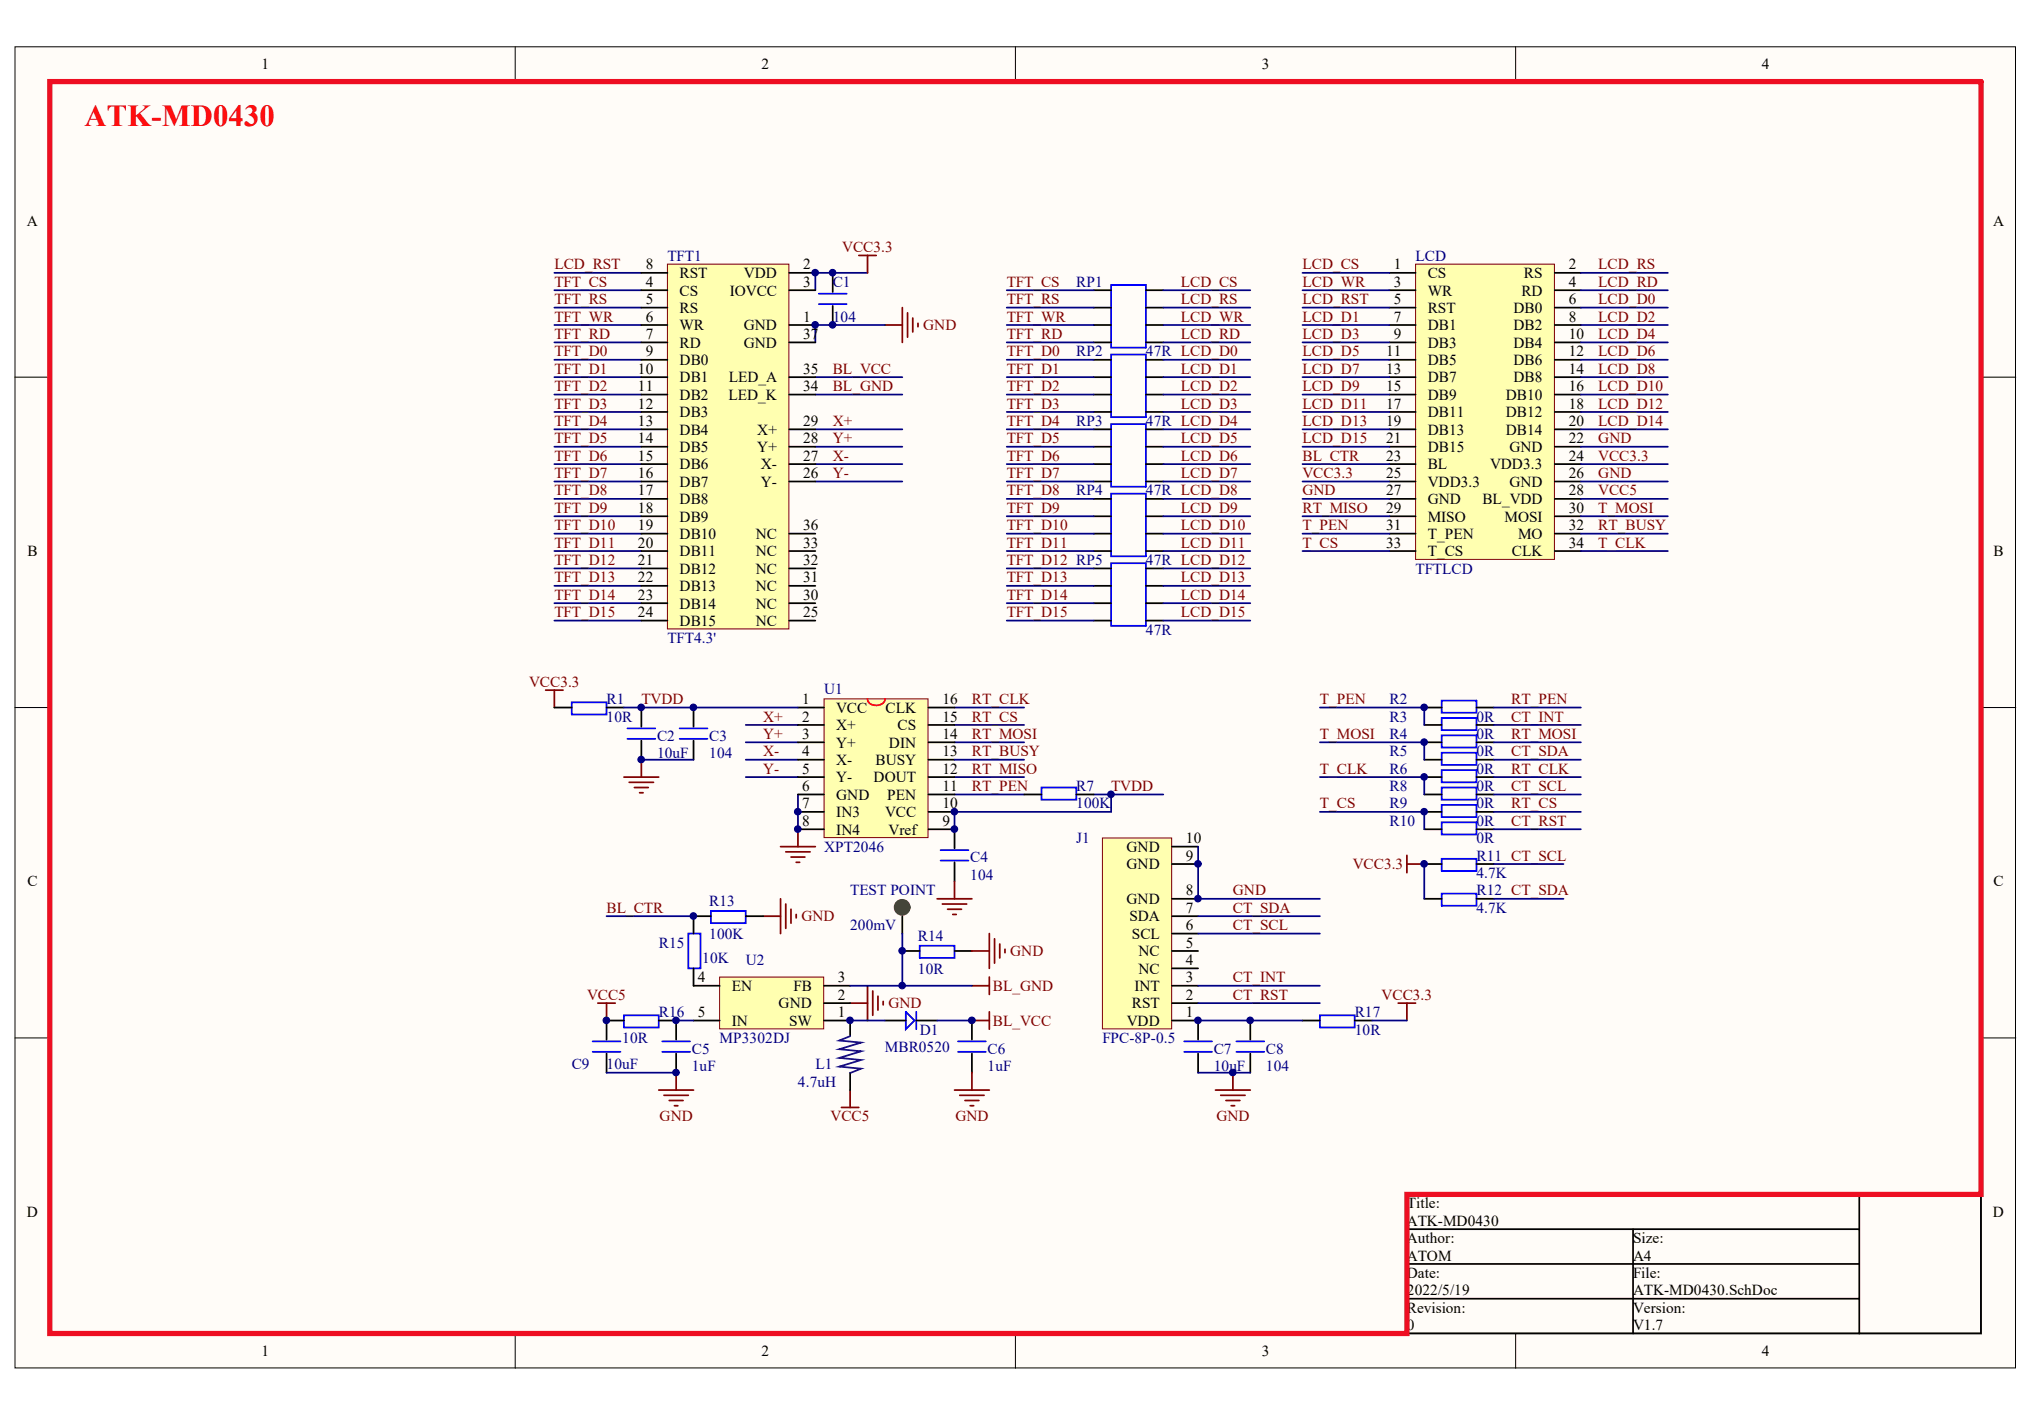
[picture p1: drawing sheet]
<svg xmlns="http://www.w3.org/2000/svg" width="287mm" height="200mm" viewBox="0 0 287 200" stroke-linecap="round" stroke-linejoin="round" font-family="sans-serif">
<g fill="#fffcf8" stroke="#000" stroke-width=".14">
<path d="M2.1 6.6h282.2v186.4h-282.2z"/>
<path d="M7 11.5h272.4v176.6h-272.4z"/>
</g>
<path d="M72.7 6.6v4.9M143.3 6.6v4.9M213.8 6.6v4.9M2.1 53.2h4.9M279.5 53.2h4.9M2.1 99.8h4.9M279.5 99.8h4.9M2.1 146.4h4.9M279.5 146.4h4.9M72.7 188.1v4.9M143.3 188.1v4.9M213.8 188.1v4.9" fill="none" stroke="#000" stroke-width=".14"/>
<path d="M198.5 168.5h81v19.6h-81zM198.5 173.4h63.8M198.5 178.3h63.8M230.4 173.4v14.7M262.3 168.5v19.6M198.5 183.2h63.8" fill="none" stroke="#000" stroke-width=".25"/>
<path d="M199.7 37.3h19.6v41.6h-19.6z" fill="#ffffb0" stroke="#800000" stroke-width=".14"/>
<g fill="none" stroke="#000" stroke-width=".25">
<path d="M196 38.5h3.7M219.3 38.5h3.7M196 40.9h3.7M196 43.4h3.7M196 45.8h3.7M196 48.3h3.7M196 50.8h3.7M196 53.2h3.7M196 55.7h3.7M196 58.1h3.7M219.3 40.9h3.7M219.3 43.4h3.7"/>
<path d="M219.3 45.8h3.7M219.3 48.3h3.7M219.3 50.8h3.7M219.3 53.2h3.7M219.3 55.7h3.7M219.3 58.1h3.7M196 60.6h3.7M196 63h3.7M196 65.5h3.7M196 67.9h3.7M196 70.4h3.7M196 72.8h3.7"/>
<path d="M196 75.3h3.7M196 77.7h3.7M219.3 60.6h3.7M219.3 63h3.7M219.3 65.5h3.7M219.3 67.9h3.7M219.3 70.4h3.7M219.3 72.8h3.7M219.3 75.3h3.7M219.3 77.7h3.7M90.5 99.8v2.7M97.8 99.8v2.7"/>
<path d="M90.5 104.5v2.7M97.8 104.5v2.7M134.7 117v2.7M144.5 112.1h2.4M151.8 112.1h2.5M134.7 121.6v2.7"/>
</g>
<path d="M134.7 99.8h9.8M90.5 107.2h7.3M105.2 109.6h7.4M105.2 107.2h7.4M105.2 104.7h7.4M105.2 102.3h7.4M112.6 112.1v4.9M134.7 109.6h9.8M134.7 104.7h9.8M134.7 102.3h9.8M134.7 112.1h9.8M154.3 112.1h2.5v2.4h-22.1v2.5" fill="none" stroke="#000080" stroke-width=".25"/>
<path d="M88.5 104.2h3.9M88.5 102.8h3.9M95.9 104.2h3.9M95.9 102.8h3.9M132.7 119.9h3.9M146.9 111.1h4.9v1.7h-4.9zM132.7 121.4h3.9" fill="none" stroke="#00f" stroke-width=".25"/>
<g fill="none" stroke="#800000" stroke-width=".25">
<path d="M77 97.4h2.4M78.2 97.4v2.4M88 109.6h4.9M88.8 110.4h3.4M89.5 111.1h2M90.2 111.8h.5M90.5 107.2v2.4M110.1 119.4h4.9M112.6 117v2.4M110.9 120.2h3.4M111.6 120.9h2M112.3 121.6h.5"/>
<path d="M132.2 126.8h4.9M132.9 127.5h3.5M133.7 128.3h1.9M134.4 129h.5M134.7 124.3v2.5"/>
</g>
<path d="M116.3 98.6h14.6v19.6h-14.6z" fill="#ffffb0" stroke="#800000" stroke-width=".14"/>
<g fill="none" stroke="#000" stroke-width=".25">
<path d="M117.5 38.5v2.7M117.5 43.1v2.7M78.2 99.8h2.5M85.6 99.8h2.4M112.6 99.8h3.7M131 99.8h3.7M112.6 102.3h3.7M112.6 104.7h3.7M112.6 107.2h3.7M112.6 109.6h3.7M112.6 112.1h3.7M112.6 114.5h3.7"/>
<path d="M112.6 117h3.7M131 102.3h3.7M131 104.7h3.7M131 107.2h3.7M131 109.6h3.7M131 112.1h3.7M131 114.5h3.7M131 117h3.7M127.3 134.1h2.5M134.7 134.1h2.4M85.6 148.6v2.7M88 144h-2.4v2.7"/>
<path d="M92.9 144h2.5"/>
</g>
<path d="M122.4 98.6a1.28 1.28 0 0 0 2 .7 .77 .77 0 0 0 .4-.7" fill="none" stroke="#f00" stroke-width=".25"/>
<path d="M115.5 41.4h3.9M115.5 42.9h3.9M80.7 99.1h4.9v1.7h-4.9zM129.8 133.4h4.9v1.7h-4.9zM83.6 148.4h3.9M83.6 146.9h3.9M88 143.2h4.9v1.7h-4.9z" fill="none" stroke="#00f" stroke-width=".25"/>
<g fill="none" stroke="#000080" stroke-width=".25">
<path d="M78.2 38.5h12.3M122.4 38.5h-7.4v2.4M183.8 38.5h12.2M223 38.5h12.3M78.2 55.7h12.3M78.2 53.2h12.3M78.2 45.8h12.3M78.2 43.4h12.3M78.2 40.9h12.3M78.2 50.8h12.3M78.2 48.3h12.3M78.2 58.1h12.3"/>
<path d="M115 55.7h12.3M115 53.2h12.3M124.8 45.8h-9.8v2.5M183.8 55.7h12.2M183.8 53.2h12.2M183.8 45.8h12.2M183.8 43.4h12.2M183.8 40.9h12.2M183.8 50.8h12.2M183.8 48.3h12.2M183.8 58.1h12.2M223 55.7h12.3"/>
<path d="M223 53.2h12.3M223 45.8h12.3M223 43.4h12.3M223 40.9h12.3M223 50.8h12.3M223 48.3h12.3M223 58.1h12.3M78.2 67.9h12.3M78.2 65.5h12.3M78.2 63h12.3M78.2 60.6h12.3M78.2 72.8h12.3"/>
<path d="M78.2 70.4h12.3M78.2 77.7h12.3M78.2 75.3h12.3M115 67.9h12.3M115 65.5h12.3M115 63h12.3M115 60.6h12.3M183.8 67.9h12.2M183.8 65.5h12.2M183.8 63h12.2M183.8 60.6h12.2M183.8 72.8h12.2"/>
<path d="M183.8 70.4h12.2M183.8 77.7h12.2M183.8 75.3h12.2M223 67.9h12.3M223 65.5h12.3M223 63h12.3M223 60.6h12.3M223 72.8h12.3M223 70.4h12.3M223 77.7h12.3M223 75.3h12.3M78.2 80.2h12.3"/>
<path d="M78.2 87.5h12.3M78.2 85.1h12.3M78.2 82.6h12.3M88 99.8h24.6M134.7 107.2h9.8"/>
</g>
<g fill="none" stroke="#800000" stroke-width=".25">
<path d="M121.2 36h2.4M122.4 36v2.5M124.8 45.8h2.5M127.3 43.4v4.9M128 44.1v3.5M128.8 44.9v1.9M129.5 45.6v.5M122.4 139.1v4.9M123.1 139.8v3.4M84.3 141.5h2.5M85.6 141.5v2.5M119.9 141.5h2.5"/>
<path d="M123.9 140.5v2M124.6 141.3v.4M137.1 144h2.5M139.6 142.7v2.5"/>
</g>
<circle cx="127.3" cy="128" r=".56" fill="#fffcf8" stroke="#602732" stroke-width="1.2"/>
<path d="M127.3 129.2v2.5M124.8 144h3M129.3 144h2.9" fill="none" stroke="#000" stroke-width=".25"/>
<path d="M127.8 142.7l1.2 1.3-1.2 1.2zM129.3 142.7v2.5" fill="none" stroke="#00f" stroke-width=".25"/>
<path d="M101.5 137.8h14.7v7.3h-14.7z" fill="#ffffb0" stroke="#800000" stroke-width=".14"/>
<path d="M97.8 136.6v2.5h3.7M100.3 129.2h-2.5v2.5M105.2 129.2h2.5M116.3 139.1h3.6M95.4 144v2.7M95.4 148.6v2.7M97.8 144h3.7M116.3 144h3.6M116.3 141.5h3.6M137.1 144v2.7M137.1 148.6v2.7" fill="none" stroke="#000" stroke-width=".25"/>
<g fill="none" stroke="#800000" stroke-width=".25">
<path d="M107.7 129.2h2.4M110.1 126.8v4.9M110.9 127.5v3.5M111.6 128.3v1.9M112.3 129v.5M137.1 139.1h2.5M137.1 134.1h2.5M139.6 131.7v4.9M139.6 137.8v2.5M140.3 132.4v3.5M141 133.2v1.9M141.8 133.9v.5"/>
<path d="M92.9 153.8h4.9M93.7 154.5h3.4M94.4 155.2h2M95.1 156h.5M95.4 151.3v2.5M118.7 156.2h2.5M119.9 153.8v2.4M134.7 153.8h4.9M135.4 154.5h3.4M136.1 155.2h2M136.9 156h.5M137.1 151.3v2.5"/>
</g>
<path d="M85.6 129.2h12.2M119.9 139.1h17.2M127.3 131.7v7.4M85.6 151.3h9.8M95.4 144h2.4M119.9 144h4.9M132.2 144h4.9" fill="none" stroke="#000080" stroke-width=".25"/>
<path d="M97.1 131.7h1.7v4.9h-1.7zM100.3 128.5h4.9v1.7h-4.9zM93.4 146.9h4M93.4 148.4h4M135.2 146.9h3.9M135.2 148.4h3.9" fill="none" stroke="#00f" stroke-width=".25"/>
<path d="M155.5 118.2h9.8v26.9h-9.8z" fill="#ffffb0" stroke="#800000" stroke-width=".14"/>
<g fill="none" stroke="#000" stroke-width=".25">
<path d="M200.9 99.8h2.5M208.3 99.8h2.5M165.3 119.4h3.7M200.9 102.3h2.5M200.9 104.7h2.5M200.9 107.2h2.5M200.9 109.6h2.5M200.9 112.1h2.5M200.9 114.5h2.5M200.9 117h2.5M208.3 102.3h2.5M208.3 104.7h2.5"/>
<path d="M208.3 107.2h2.5M208.3 109.6h2.5M208.3 112.1h2.5M208.3 114.5h2.5M208.3 117h2.5M165.3 139.1h3.7M165.3 136.6h3.7M165.3 134.1h3.7M165.3 131.7h3.7M165.3 129.2h3.7M165.3 126.8h3.7M165.3 121.9h3.7"/>
<path d="M200.9 126.8h2.5M200.9 121.9h2.5M208.3 126.8h2.5M208.3 121.9h2.5M119.9 144v2M119.9 151.3v2.5M165.3 144h3.7v2.7M165.3 141.5h3.7M169 148.6v2.7M176.4 144v2.7M176.4 148.6v2.7M183.8 144h2.4"/>
<path d="M191.1 144h2.5"/>
</g>
<g fill="none" stroke="#00f" stroke-width=".25">
<path d="M203.4 98.8h4.9v1.7h-4.9zM203.4 101.3h4.9v1.7h-4.9zM203.4 103.7h4.9v1.7h-4.9zM203.4 106.2h4.9v1.7h-4.9zM203.4 108.6h4.9v1.8h-4.9zM203.4 111.1h4.9v1.7h-4.9zM203.4 113.5h4.9v1.8h-4.9zM203.4 116h4.9v1.7h-4.9zM203.4 126.1h4.9v1.7h-4.9zM203.4 121.1h4.9v1.8h-4.9zM167.1 148.4h3.9M167.1 146.9h3.9"/>
<path d="M174.4 148.4h4M174.4 146.9h4M186.2 143.2h4.9v1.7h-4.9z"/>
</g>
<g fill="none" stroke="#000080" stroke-width=".25">
<path d="M186.2 99.8h14.7v2.5M210.8 99.8h12.2M156.8 112.1h7.3M169 119.4v7.4h17.2M186.2 104.7h14.7v2.5M186.2 109.6h14.7v2.5M186.2 114.5h14.7v2.5M210.8 117h12.2M210.8 112.1h12.2M210.8 114.5h12.2M210.8 109.6h12.2M210.8 107.2h12.2"/>
<path d="M210.8 104.7h12.2M210.8 102.3h12.2M169 129.2h17.2M169 131.7h17.2M169 139.1h17.2M200.9 121.9v4.9M210.8 121.9h9.8M210.8 126.8h9.8M169 141.5h17.2M169 144h14.8M169 151.3h7.4M193.6 144h4.9"/>
</g>
<path d="M198.5 120.7v2.4M198.5 121.9h2.4M171.5 153.8h4.9M172.2 154.5h3.5M173 155.2h1.9M173.7 156h.5M173.9 151.3v2.5M197.3 141.5h2.4M198.5 141.5v2.5" fill="none" stroke="#800000" stroke-width=".25"/>
<path d="M119.9 146.2l-1.5 .6 3.1 .3-3.1 .9 3.1 .3-3.1 .9 3.1 .3-3.1 1 3.1 .3-1.6 .6" fill="none" stroke="#11037f" stroke-width=".25"/>
<path d="M7 11.5h272.5v157h-81v19.6h-191.5z" fill="none" stroke="#ee0e22" stroke-width=".74"/>
<path d="M94.2 37.3h17.1v51.4h-17.1z" fill="#ffffb0" stroke="#800000" stroke-width=".14"/>
<g fill="none" stroke="#000" stroke-width=".25">
<path d="M90.5 38.5h3.7M111.3 38.5h3.7M90.5 45.8h3.7M90.5 40.9h3.7M90.5 43.4h3.7M90.5 48.3h3.7M90.5 50.8h3.7M90.5 53.2h3.7M90.5 55.7h3.7M90.5 58.1h3.7M111.3 45.8h3.7M111.3 40.9h3.7"/>
<path d="M111.3 48.3h3.7M111.3 53.2h3.7M111.3 55.7h3.7M154.3 45.8h2.5M154.3 40.9h2.5M154.3 43.4h2.5M154.3 48.3h2.5M154.3 50.8h2.5M154.3 53.2h2.5M154.3 55.7h2.5M154.3 58.1h2.5M161.7 45.8h2.4"/>
<path d="M161.7 40.9h2.4M161.7 43.4h2.4M161.7 48.3h2.4M161.7 50.8h2.4M161.7 53.2h2.4M161.7 55.7h2.4M161.7 58.1h2.4M90.5 60.6h3.7M90.5 63h3.7M90.5 65.5h3.7M90.5 67.9h3.7M90.5 70.4h3.7"/>
<path d="M90.5 72.8h3.7M90.5 75.3h3.7M90.5 77.7h3.7M111.3 60.6h3.7M111.3 63h3.7M111.3 65.5h3.7M111.3 67.9h3.7M111.3 75.3h3.7M111.3 77.7h3.7M154.3 60.6h2.5M154.3 63h2.5M154.3 65.5h2.5"/>
<path d="M154.3 67.9h2.5M154.3 70.4h2.5M154.3 72.8h2.5M154.3 75.3h2.5M154.3 77.7h2.5M161.7 60.6h2.4M161.7 63h2.4M161.7 65.5h2.4M161.7 67.9h2.4M161.7 70.4h2.4M161.7 72.8h2.4M161.7 75.3h2.4"/>
<path d="M161.7 77.7h2.4M90.5 80.2h3.7M90.5 82.6h3.7M90.5 85.1h3.7M90.5 87.5h3.7M111.3 80.2h3.7M111.3 82.6h3.7M111.3 85.1h3.7M111.3 87.5h3.7M154.3 80.2h2.5M154.3 82.6h2.5M154.3 85.1h2.5"/>
<path d="M154.3 87.5h2.5M161.7 80.2h2.4M161.7 82.6h2.4M161.7 85.1h2.4M161.7 87.5h2.4"/>
</g>
<path d="M156.8 50h4.9v8.8h-4.9zM156.8 59.8h4.9v8.9h-4.9zM156.8 40.2h4.9v8.8h-4.9zM156.8 69.6h4.9v8.9h-4.9zM156.8 79.4h4.9v8.9h-4.9z" fill="none" stroke="#00f" stroke-width=".25"/>
<g fill="none" stroke="#000080" stroke-width=".25">
<path d="M142 40.9h12.3M142 43.4h12.3M142 45.8h12.3M142 48.3h12.3M142 50.8h12.3M142 53.2h12.3M142 55.7h12.3M142 58.1h12.3M164.1 40.9h12.3M164.1 43.4h12.3M164.1 45.8h12.3M164.1 48.3h12.3"/>
<path d="M164.1 50.8h12.3M164.1 53.2h12.3M164.1 55.7h12.3M164.1 58.1h12.3M142 60.6h12.3M142 63h12.3M142 65.5h12.3M142 67.9h12.3M142 70.4h12.3M142 72.8h12.3M142 75.3h12.3M142 77.7h12.3"/>
<path d="M164.1 60.6h12.3M164.1 63h12.3M164.1 65.5h12.3M164.1 67.9h12.3M164.1 70.4h12.3M164.1 72.8h12.3M164.1 75.3h12.3M164.1 77.7h12.3M142 80.2h12.3M142 82.6h12.3M142 85.1h12.3M142 87.5h12.3"/>
<path d="M164.1 80.2h12.3M164.1 82.6h12.3M164.1 85.1h12.3M164.1 87.5h12.3"/>
</g>
<g fill="#000080" stroke="#000080" stroke-width=".14">
<circle cx="85.5" cy="143.9" r=".47"/>
<circle cx="90.5" cy="107.1" r=".47"/>
<circle cx="90.5" cy="99.8" r=".47"/>
<circle cx="95.4" cy="151.3" r=".47"/>
<circle cx="95.4" cy="143.9" r=".47"/>
<circle cx="97.8" cy="129.2" r=".47"/>
<circle cx="97.8" cy="99.8" r=".47"/>
<circle cx="112.5" cy="117" r=".47"/>
<circle cx="112.5" cy="114.5" r=".47"/>
<circle cx="115" cy="45.8" r=".47"/>
<circle cx="115" cy="38.5" r=".47"/>
<circle cx="117.5" cy="45.8" r=".47"/>
<circle cx="117.5" cy="38.5" r=".47"/>
<circle cx="119.9" cy="143.9" r=".47"/>
<circle cx="127.3" cy="139" r=".47"/>
<circle cx="127.3" cy="134.1" r=".47"/>
<circle cx="134.6" cy="117" r=".47"/>
<circle cx="134.6" cy="114.5" r=".47"/>
<circle cx="137.1" cy="143.9" r=".47"/>
<circle cx="156.7" cy="112" r=".47"/>
<circle cx="169" cy="143.9" r=".47"/>
<circle cx="169" cy="126.8" r=".47"/>
<circle cx="169" cy="121.9" r=".47"/>
<circle cx="173.9" cy="151.3" r=".47"/>
<circle cx="176.4" cy="143.9" r=".47"/>
<circle cx="200.9" cy="121.9" r=".47"/>
<circle cx="200.9" cy="114.5" r=".47"/>
<circle cx="200.9" cy="109.6" r=".47"/>
<circle cx="200.9" cy="104.7" r=".47"/>
<circle cx="200.9" cy="99.8" r=".47"/>
</g>
<text font-size="4.3" fill="#f00" x="11.9" y="17.8">ATK-MD0430</text>
<g font-size="2.2">
<text x="36.9" y="9.8">1</text>
<text x="107.4" y="9.8">2</text>
<text x="178" y="9.8">3</text>
<text x="248.6" y="9.8">4</text>
<text x="3.8" y="31.8">A</text>
<text x="281.2" y="31.8">A</text>
<text x="91.1" y="40.5">4</text>
<text x="91.1" y="38">8</text>
<text x="95.9" y="41.7">CS</text>
<text x="95.9" y="39.2">RST</text>
<text x="102.9" y="41.7">IOVCC</text>
<text x="105" y="39.2">VDD</text>
<text x="113.3" y="38">2</text>
<text x="113.3" y="40.5">3</text>
<text x="196.6" y="38">1</text>
<text x="196.6" y="40.5">3</text>
<text x="201.4" y="39.2">CS</text>
<text x="201.4" y="41.7">WR</text>
<text x="214.6" y="41.7">RD</text>
<text x="215" y="39.2">RS</text>
<text x="221.3" y="38">2</text>
<text x="221.3" y="40.5">4</text>
<text x="91.1" y="42.9">5</text>
<text x="91.1" y="45.4">6</text>
<text x="91.1" y="47.8">7</text>
<text x="95.9" y="44.1">RS</text>
<text x="95.9" y="46.6">WR</text>
<text x="104.9" y="46.6">GND</text>
<text x="113.3" y="45.4">1</text>
<text x="113.3" y="47.8">37</text>
<text x="196.6" y="42.9">5</text>
<text x="196.6" y="45.4">7</text>
<text x="196.6" y="47.8">9</text>
<text x="201.4" y="44.1">RST</text>
<text x="201.4" y="46.6">DB1</text>
<text x="213.5" y="44.1">DB0</text>
<text x="213.5" y="46.6">DB2</text>
<text x="221.3" y="42.9">6</text>
<text x="221.3" y="45.4">8</text>
<text x="221.3" y="47.8">10</text>
<text x="90" y="52.7">10</text>
<text x="91.1" y="50.3">9</text>
<text x="95.9" y="49">RD</text>
<text x="95.9" y="51.5">DB0</text>
<text x="95.9" y="53.9">DB1</text>
<text x="102.8" y="53.9">LED_A</text>
<text x="104.9" y="49">GND</text>
<text x="113.3" y="52.7">35</text>
<text x="195.5" y="50.3">11</text>
<text x="195.5" y="52.7">13</text>
<text x="201.4" y="49">DB3</text>
<text x="201.4" y="51.5">DB5</text>
<text x="201.4" y="53.9">DB7</text>
<text x="213.5" y="49">DB4</text>
<text x="213.5" y="51.5">DB6</text>
<text x="213.5" y="53.9">DB8</text>
<text x="221.3" y="50.3">12</text>
<text x="221.3" y="52.7">14</text>
<text x="90" y="55.2">11</text>
<text x="90" y="57.6">12</text>
<text x="95.9" y="56.4">DB2</text>
<text x="95.9" y="58.9">DB3</text>
<text x="102.8" y="56.4">LED_K</text>
<text x="113.3" y="55.2">34</text>
<text x="195.5" y="55.2">15</text>
<text x="195.5" y="57.6">17</text>
<text x="201.4" y="56.4">DB9</text>
<text x="201.4" y="58.9">DB11</text>
<text x="212.4" y="56.4">DB10</text>
<text x="212.4" y="58.9">DB12</text>
<text x="221.3" y="55.2">16</text>
<text x="221.3" y="57.6">18</text>
<text x="90" y="60.1">13</text>
<text x="90" y="62.5">14</text>
<text x="90" y="65">15</text>
<text x="95.9" y="61.3">DB4</text>
<text x="95.9" y="63.8">DB5</text>
<text x="106.8" y="63.8">Y+</text>
<text x="106.8" y="61.3">X+</text>
<text x="113.3" y="65">27</text>
<text x="113.3" y="62.5">28</text>
<text x="113.3" y="60.1">29</text>
<text x="195.5" y="60.1">19</text>
<text x="195.5" y="62.5">21</text>
<text x="195.5" y="65">23</text>
<text x="201.4" y="61.3">DB13</text>
<text x="201.4" y="63.8">DB15</text>
<text x="212.4" y="61.3">DB14</text>
<text x="212.9" y="63.8">GND</text>
<text x="221.3" y="60.1">20</text>
<text x="221.3" y="62.5">22</text>
<text x="221.3" y="65">24</text>
<text x="90" y="67.4">16</text>
<text x="90" y="69.9">17</text>
<text x="95.9" y="66.2">DB6</text>
<text x="95.9" y="68.7">DB7</text>
<text x="95.9" y="71.1">DB8</text>
<text x="107.3" y="68.7">Y-</text>
<text x="107.3" y="66.2">X-</text>
<text x="113.3" y="67.4">26</text>
<text x="195.5" y="67.4">25</text>
<text x="195.5" y="69.9">27</text>
<text x="201.4" y="66.2">BL</text>
<text x="201.4" y="68.7">VDD3.3</text>
<text x="201.4" y="71.1">GND</text>
<text x="209.1" y="71.1">BL_VDD</text>
<text x="210.2" y="66.2">VDD3.3</text>
<text x="212.9" y="68.7">GND</text>
<text x="221.3" y="67.4">26</text>
<text x="221.3" y="69.9">28</text>
<text x="90" y="72.3">18</text>
<text x="90" y="74.8">19</text>
<text x="90" y="77.3">20</text>
<text x="95.9" y="73.6">DB9</text>
<text x="95.9" y="76">DB10</text>
<text x="106.6" y="76">NC</text>
<text x="113.3" y="77.3">33</text>
<text x="113.3" y="74.8">36</text>
<text x="195.5" y="72.3">29</text>
<text x="195.5" y="74.8">31</text>
<text x="195.5" y="77.3">33</text>
<text x="201.4" y="73.6">MISO</text>
<text x="201.4" y="76">T_PEN</text>
<text x="212.2" y="73.6">MOSI</text>
<text x="214.2" y="76">MO</text>
<text x="221.3" y="72.3">30</text>
<text x="221.3" y="74.8">32</text>
<text x="221.3" y="77.3">34</text>
<text x="3.9" y="78.4">B</text>
<text x="90" y="79.7">21</text>
<text x="90" y="82.2">22</text>
<text x="95.9" y="78.5">DB11</text>
<text x="95.9" y="80.9">DB12</text>
<text x="95.9" y="83.4">DB13</text>
<text x="106.6" y="83.4">NC</text>
<text x="106.6" y="80.9">NC</text>
<text x="106.6" y="78.5">NC</text>
<text x="113.3" y="82.2">31</text>
<text x="113.3" y="79.7">32</text>
<text x="201.4" y="78.5">T_CS</text>
<text x="213.3" y="78.5">CLK</text>
<text x="281.2" y="78.4">B</text>
<text x="90" y="84.6">23</text>
<text x="90" y="87.1">24</text>
<text x="95.9" y="85.8">DB14</text>
<text x="95.9" y="88.3">DB15</text>
<text x="106.6" y="88.3">NC</text>
<text x="106.6" y="85.8">NC</text>
<text x="113.3" y="87.1">25</text>
<text x="113.3" y="84.6">30</text>
<text x="113.2" y="99.3">1</text>
<text x="113.2" y="101.8">2</text>
<text x="118" y="100.6">VCC</text>
<text x="124.9" y="100.6">CLK</text>
<text x="132.9" y="101.8">15</text>
<text x="132.9" y="99.3">16</text>
<text x="113.2" y="104.2">3</text>
<text x="113.2" y="106.7">4</text>
<text x="118" y="103">X+</text>
<text x="118" y="105.5">Y+</text>
<text x="118" y="107.9">X-</text>
<text x="123.5" y="107.9">BUSY</text>
<text x="125.4" y="105.5">DIN</text>
<text x="126.6" y="103">CS</text>
<text x="132.9" y="106.7">13</text>
<text x="132.9" y="104.2">14</text>
<text x="113.2" y="109.1">5</text>
<text x="113.2" y="111.6">6</text>
<text x="118" y="110.4">Y-</text>
<text x="118" y="112.8">GND</text>
<text x="123.2" y="110.4">DOUT</text>
<text x="125.2" y="112.8">PEN</text>
<text x="132.9" y="111.6">11</text>
<text x="132.9" y="109.1">12</text>
<text x="113.2" y="114">7</text>
<text x="113.2" y="116.5">8</text>
<text x="118" y="115.3">IN3</text>
<text x="118" y="117.7">IN4</text>
<text x="124.9" y="115.3">VCC</text>
<text x="125.4" y="117.7">Vref</text>
<text x="132.9" y="116.5">9</text>
<text x="132.9" y="114">10</text>
<text x="167.3" y="118.9">10</text>
<text x="3.9" y="125">C</text>
<text x="158.9" y="122.6">GND</text>
<text x="158.9" y="120.2">GND</text>
<text x="167.3" y="121.4">9</text>
<text x="281.2" y="125">C</text>
<text x="158.9" y="127.5">GND</text>
<text x="159.4" y="130">SDA</text>
<text x="167.3" y="131.2">6</text>
<text x="167.3" y="128.8">7</text>
<text x="167.3" y="126.3">8</text>
<text x="159.7" y="132.4">SCL</text>
<text x="160.6" y="137.3">NC</text>
<text x="160.6" y="134.9">NC</text>
<text x="167.3" y="136.1">4</text>
<text x="167.3" y="133.7">5</text>
<text x="98.5" y="138.6">4</text>
<text x="98.5" y="143.5">5</text>
<text x="103.2" y="139.8">EN</text>
<text x="109.8" y="142.2">GND</text>
<text x="112" y="139.8">FB</text>
<text x="118.2" y="143.5">1</text>
<text x="118.2" y="141">2</text>
<text x="118.2" y="138.6">3</text>
<text x="159.7" y="142.2">RST</text>
<text x="160" y="139.8">INT</text>
<text x="167.3" y="143.5">1</text>
<text x="167.3" y="141">2</text>
<text x="167.3" y="138.6">3</text>
<text x="103.2" y="144.7">IN</text>
<text x="111.3" y="144.7">SW</text>
<text x="159" y="144.7">VDD</text>
<text x="3.8" y="171.6">D</text>
<text x="198.5" y="170.5">Title:</text>
<text x="198.5" y="172.9">ATK-MD0430</text>
<text x="281.1" y="171.6">D</text>
<text x="198.5" y="175.4">Author:</text>
<text x="198.5" y="177.8">ATOM</text>
<text x="230.4" y="175.4">Size:</text>
<text x="230.4" y="177.8">A4</text>
<text x="198.5" y="180.3">Date:</text>
<text x="198.5" y="185.2">Revision:</text>
<text x="198.5" y="182.7">2022/5/19</text>
<text x="230.4" y="180.3">File:</text>
<text x="230.4" y="185.2">Version:</text>
<text x="230.4" y="182.7">ATK-MD0430.SchDoc</text>
<text x="36.9" y="191.3">1</text>
<text x="107.4" y="191.3">2</text>
<text x="178" y="191.3">3</text>
<text x="198.5" y="187.6">0</text>
<text x="230.4" y="187.6">V1.7</text>
<text x="248.6" y="191.3">4</text>
</g>
<g font-size="2.2" fill="#800000">
<text x="118.8" y="35.6">VCC3.3</text>
<text x="78.2" y="38">LCD_RST</text>
<text x="78.2" y="40.5">TFT_CS</text>
<text x="142" y="40.5">TFT_CS</text>
<text x="166.6" y="40.5">LCD_CS</text>
<text x="183.8" y="38">LCD_CS</text>
<text x="183.8" y="40.5">LCD_WR</text>
<text x="225.5" y="38">LCD_RS</text>
<text x="225.5" y="40.5">LCD_RD</text>
<text x="78.2" y="42.9">TFT_RS</text>
<text x="78.2" y="45.4">TFT_WR</text>
<text x="78.2" y="47.8">TFT_RD</text>
<text x="130.2" y="46.6">GND</text>
<text x="142" y="42.9">TFT_RS</text>
<text x="142" y="45.4">TFT_WR</text>
<text x="142" y="47.8">TFT_RD</text>
<text x="166.6" y="42.9">LCD_RS</text>
<text x="166.6" y="45.4">LCD_WR</text>
<text x="166.6" y="47.8">LCD_RD</text>
<text x="183.8" y="42.9">LCD_RST</text>
<text x="183.8" y="45.4">LCD_D1</text>
<text x="183.8" y="47.8">LCD_D3</text>
<text x="225.5" y="42.9">LCD_D0</text>
<text x="225.5" y="45.4">LCD_D2</text>
<text x="225.5" y="47.8">LCD_D4</text>
<text x="78.2" y="50.3">TFT_D0</text>
<text x="78.2" y="52.7">TFT_D1</text>
<text x="117.5" y="52.7">BL_VCC</text>
<text x="142" y="50.3">TFT_D0</text>
<text x="142" y="52.7">TFT_D1</text>
<text x="166.6" y="52.7">LCD_D1</text>
<text x="183.8" y="50.3">LCD_D5</text>
<text x="183.8" y="52.7">LCD_D7</text>
<text x="225.5" y="50.3">LCD_D6</text>
<text x="225.5" y="52.7">LCD_D8</text>
<text x="78.2" y="55.2">TFT_D2</text>
<text x="78.2" y="57.6">TFT_D3</text>
<text x="117.5" y="55.2">BL_GND</text>
<text x="142" y="55.2">TFT_D2</text>
<text x="142" y="57.6">TFT_D3</text>
<text x="166.6" y="55.2">LCD_D2</text>
<text x="166.6" y="57.6">LCD_D3</text>
<text x="183.8" y="55.2">LCD_D9</text>
<text x="183.8" y="57.6">LCD_D11</text>
<text x="225.5" y="55.2">LCD_D10</text>
<text x="225.5" y="57.6">LCD_D12</text>
<text x="78.2" y="60.1">TFT_D4</text>
<text x="78.2" y="62.5">TFT_D5</text>
<text x="78.2" y="65">TFT_D6</text>
<text x="117.5" y="60.1">X+</text>
<text x="117.5" y="65">X-</text>
<text x="117.5" y="62.5">Y+</text>
<text x="142" y="60.1">TFT_D4</text>
<text x="142" y="62.5">TFT_D5</text>
<text x="142" y="65">TFT_D6</text>
<text x="166.6" y="62.5">LCD_D5</text>
<text x="166.6" y="65">LCD_D6</text>
<text x="183.8" y="60.1">LCD_D13</text>
<text x="183.8" y="62.5">LCD_D15</text>
<text x="183.8" y="65">BL_CTR</text>
<text x="225.5" y="60.1">LCD_D14</text>
<text x="225.5" y="62.5">GND</text>
<text x="225.5" y="65">VCC3.3</text>
<text x="78.2" y="67.4">TFT_D7</text>
<text x="78.2" y="69.9">TFT_D8</text>
<text x="117.5" y="67.4">Y-</text>
<text x="142" y="67.4">TFT_D7</text>
<text x="142" y="69.9">TFT_D8</text>
<text x="166.6" y="67.4">LCD_D7</text>
<text x="183.8" y="69.9">GND</text>
<text x="183.8" y="67.4">VCC3.3</text>
<text x="225.5" y="69.9">VCC5</text>
<text x="225.5" y="67.4">GND</text>
<text x="78.2" y="72.3">TFT_D9</text>
<text x="78.2" y="74.8">TFT_D10</text>
<text x="78.2" y="77.3">TFT_D11</text>
<text x="142" y="72.3">TFT_D9</text>
<text x="142" y="74.8">TFT_D10</text>
<text x="142" y="77.3">TFT_D11</text>
<text x="166.6" y="72.3">LCD_D9</text>
<text x="166.6" y="74.8">LCD_D10</text>
<text x="166.6" y="77.3">LCD_D11</text>
<text x="183.8" y="77.3">T_CS</text>
<text x="183.8" y="74.8">T_PEN</text>
<text x="183.8" y="72.3">RT_MISO</text>
<text x="225.5" y="72.3">T_MOSI</text>
<text x="225.5" y="77.3">T_CLK</text>
<text x="225.5" y="74.8">RT_BUSY</text>
<text x="78.2" y="79.7">TFT_D12</text>
<text x="78.2" y="82.2">TFT_D13</text>
<text x="142" y="79.7">TFT_D12 RP5</text>
<text x="142" y="82.2">TFT_D13</text>
<text x="166.6" y="82.2">LCD_D13</text>
<text x="78.2" y="84.6">TFT_D14</text>
<text x="78.2" y="87.1">TFT_D15</text>
<text x="142" y="84.6">TFT_D14</text>
<text x="142" y="87.1">TFT_D15</text>
<text x="166.6" y="84.6">LCD_D14</text>
<text x="166.6" y="87.1">LCD_D15</text>
<text x="74.6" y="96.9">VCC3.3</text>
<text x="90.5" y="99.3">TVDD</text>
<text x="107.7" y="101.8">X+</text>
<text x="137.1" y="99.3">RT_CLK</text>
<text x="137.1" y="101.8">RT_CS</text>
<text x="186.2" y="99.3">T_PEN</text>
<text x="213.2" y="101.8">CT_INT</text>
<text x="213.2" y="99.3">RT_PEN</text>
<text x="107.7" y="106.7">X-</text>
<text x="107.7" y="104.2">Y+</text>
<text x="137.1" y="104.2">RT_MOSI</text>
<text x="137.1" y="106.7">RT_BUSY</text>
<text x="186.2" y="104.2">T_MOSI</text>
<text x="213.2" y="106.7">CT_SDA</text>
<text x="213.2" y="104.2">RT_MOSI</text>
<text x="107.7" y="109.1">Y-</text>
<text x="137.1" y="109.1">RT_MISO</text>
<text x="137.1" y="111.6">RT_PEN</text>
<text x="156.8" y="111.6">TVDD</text>
<text x="186.2" y="109.1">T_CLK</text>
<text x="213.2" y="111.6">CT_SCL</text>
<text x="213.2" y="109.1">RT_CLK</text>
<text x="186.2" y="114">T_CS</text>
<text x="213.2" y="116.5">CT_RST</text>
<text x="213.2" y="114">RT_CS</text>
<text x="190.8" y="122.6">VCC3.3</text>
<text x="85.6" y="128.8">BL_CTR</text>
<text x="113.1" y="130">GND</text>
<text x="173.9" y="128.8">CT_SDA</text>
<text x="173.9" y="131.2">CT_SCL</text>
<text x="173.9" y="126.3">GND</text>
<text x="142.5" y="134.9">GND</text>
<text x="82.8" y="141">VCC5</text>
<text x="125.3" y="142.2">GND</text>
<text x="140.1" y="139.8">BL_GND</text>
<text x="173.9" y="141">CT_RST</text>
<text x="173.9" y="138.6">CT_INT</text>
<text x="194.9" y="141">VCC3.3</text>
<text x="140.1" y="144.7">BL_VCC</text>
<text x="93.1" y="158.1">GND</text>
<text x="117.2" y="158.1">VCC5</text>
<text x="134.8" y="158.1">GND</text>
<text x="171.6" y="158.1">GND</text>
</g>
<g font-size="2.2" fill="#000080">
<text x="94.2" y="36.8">TFT1</text>
<text x="117.5" y="40.5">C1</text>
<text x="151.8" y="40.5">RP1</text>
<text x="199.7" y="36.8">LCD</text>
<text x="117.5" y="45.4">104</text>
<text x="151.8" y="50.3">RP2</text>
<text x="161.7" y="50.3">47R LCD_D0</text>
<text x="151.8" y="60.1">RP3</text>
<text x="161.7" y="60.1">47R LCD_D4</text>
<text x="151.8" y="69.9">RP4</text>
<text x="161.7" y="69.9">47R LCD_D8</text>
<text x="161.7" y="79.7">47R LCD_D12</text>
<text x="199.7" y="80.9">TFTLCD</text>
<text x="161.7" y="89.5">47R</text>
<text x="94.2" y="90.7">TFT4.3'</text>
<text x="85.6" y="99.3">R1</text>
<text x="85.6" y="101.8">10R</text>
<text x="116.3" y="97.9">U1</text>
<text x="196" y="99.3">R2</text>
<text x="196" y="101.8">R3</text>
<text x="208.3" y="101.8">0R</text>
<text x="92.7" y="104.5">C2</text>
<text x="92.7" y="106.9">10uF</text>
<text x="100.1" y="104.5">C3</text>
<text x="100.1" y="106.9">104</text>
<text x="196" y="104.2">R4</text>
<text x="196" y="106.7">R5</text>
<text x="208.3" y="104.2">0R</text>
<text x="208.3" y="106.7">0R</text>
<text x="151.8" y="111.6">R7</text>
<text x="196" y="109.1">R6</text>
<text x="196" y="111.6">R8</text>
<text x="208.3" y="109.1">0R</text>
<text x="208.3" y="111.6">0R</text>
<text x="151.8" y="114">100K</text>
<text x="151.8" y="118.9">J1</text>
<text x="196" y="114">R9</text>
<text x="196" y="116.5">R10</text>
<text x="208.3" y="114">0R</text>
<text x="208.3" y="116.5">0R</text>
<text x="208.3" y="118.9">0R</text>
<text x="116.3" y="120.2">XPT2046</text>
<text x="136.9" y="121.6">C4</text>
<text x="136.9" y="124.1">104</text>
<text x="208.3" y="121.4">R11 CT_SCL</text>
<text x="208.3" y="123.9">4.7K</text>
<text x="100.1" y="127.8">R13</text>
<text x="119.9" y="131.2">200mV</text>
<text x="119.9" y="126.3">TEST POINT</text>
<text x="208.3" y="126.3">R12 CT_SDA</text>
<text x="208.3" y="128.8">4.7K</text>
<text x="92.9" y="133.7">R15</text>
<text x="99.1" y="135.9">10K</text>
<text x="100.1" y="132.4">100K</text>
<text x="105.2" y="136.1">U2</text>
<text x="129.5" y="132.7">R14</text>
<text x="129.5" y="137.3">10R</text>
<text x="92.9" y="143.5">R16</text>
<text x="191.1" y="143.5">R17</text>
<text x="87.8" y="147.2">10R</text>
<text x="97.6" y="148.6">C5</text>
<text x="101.5" y="147.2">MP3302DJ</text>
<text x="124.8" y="148.4">MBR0520</text>
<text x="129.8" y="145.9">D1</text>
<text x="139.3" y="148.6">C6</text>
<text x="155.5" y="147.2">FPC-8P-0.5</text>
<text x="171.2" y="148.6">C7</text>
<text x="178.6" y="148.6">C8</text>
<text x="191.1" y="145.9">10R</text>
<text x="80.7" y="150.8">C9</text>
<text x="85.6" y="150.8">10uF</text>
<text x="97.6" y="151.1">1uF</text>
<text x="112.6" y="153.3">4.7uH</text>
<text x="115" y="150.8">L1</text>
<text x="139.3" y="151.1">1uF</text>
<text x="171.2" y="151.1">10uF</text>
<text x="178.6" y="151.1">104</text>
</g>
</svg>
